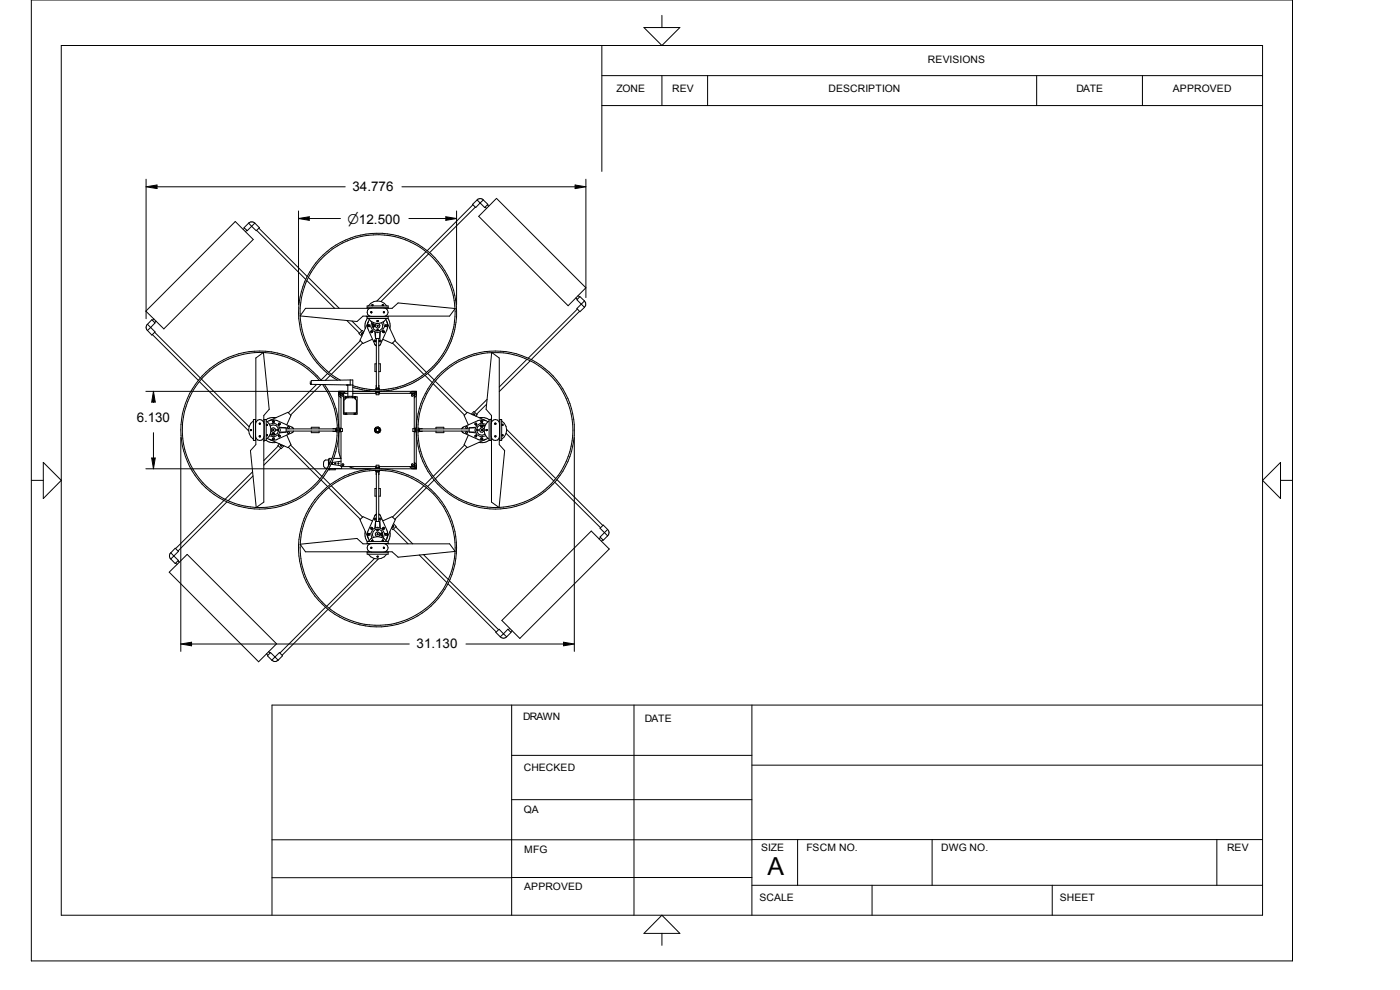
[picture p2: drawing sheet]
<svg xmlns="http://www.w3.org/2000/svg" width="297mm" height="210mm" viewBox="0 0 297 210" stroke-linecap="round" stroke-linejoin="round" font-family="sans-serif">
<g fill="none" stroke="#000" stroke-width=".21">
<path d="M6.6 0h267.6v203.8h-267.6zM13 9.7h254.8v184.4h-254.8zM127.7 16h140.1M127.7 9.7v26.7M136.6 5.8h7.6l-3.8 3.9zM140.4 3.3v2.5M140.4 16v6.4M150.1 16v6.4M219.9 16v6.4M242.4 16v6.4M31 38v29.6M31 39.6l2.3-.4v.8z"/>
<path d="M33.3 39.6h39.9M85.3 39.6h36.7M122 39.2l2.3 .4-2.3 .4zM124.3 38v25.1M127.7 22.4h140.1M49.9 47l3.8 3.8-18.9 19-3.9-3.8zM51.9 48.4l-.3 .3M52.4 48.9l-.3 .2M52.7 47.3a.9 .9 0 0 1 1.4 0M52.7 47.3l1.7 1.6 .6-.6-.9-1M52.7 47.3l-.9 1 .7 .6 1.6-1.6M54.4 48.9l10.5 10.4"/>
<path d="M54.9 48.4l10.3 10.2M63.3 44.7v19.9M63.3 46.4l2.3-.4v.7zM65.1 59.5l5.9 5.9M65.2 58.7a16.7 16.7 0 0 0 6.4 21.9M65.2 58.7a16.8 16.8 0 0 1 21.7-7.8 16.8 16.8 0 0 1 8.8 21.4 16.8 16.8 0 0 1-20.9 9.8M65.4 58.8l6.6 6.6M65.6 46.4h6.6M86.7 46.4h7.9M90.4 53.4l-10.5 10.5M90.9 53.8a16.4 16.4 0 0 0-23.6 2.1 16.4 16.4 0 0 0 3 23.5M90.9 53.8l-10.1 10.2"/>
<path d="M90.9 53.8a16.4 16.4 0 0 1 3.5 20.6 16.4 16.4 0 0 1-19.6 7.4M94.6 46l2.3 .4-2.3 .3zM96.9 44.7v19.9M100.3 43.4l-9.7 9.8M100.8 43.9l-9.7 9.7M101.2 42.4l-1 .9 .7 .7 1.6-1.6M101.2 42.4l1.6 1.6 .7-.7-1-.9M101.2 42.4l.7-.3 .6 .3M102.9 43.9l.3 .3M103.4 43.4l.3 .3M105.3 42.1l19 18.9-3.8 3.9-18.9-19zM31.3 68.8l.9-1 .7 .7-1.6 1.6"/>
<path d="M31.3 68.8l1.6 1.6-.7 .7-.9-1M31.3 68.8l-.3 .7 .3 .6M32.3 71l9.8 9.7M32.6 67.6l-.3 .3M32.8 70.5l9.7 9.7M33.1 68.1l-.3 .3M69.5 79.2l-1.4 1.4M70.1 79.6l-1.1 1.1M70.3 79.4l1.9 1.2M73.6 68l2.6 2.7M74.7 68.1l2.1 2.1M76.5 72.3l-6.8 6.7"/>
<path d="M76.9 72.8l-6.6 6.6M77 70.7l-.2-.1-.1 .1 .2 .3M77.2 70.4l-.4-.3-.6 .7 .6 .5M77.7 67.1l.2 .2M77.9 65.4v-.5h4.4v.5M77.9 67.1v.5M77.9 67.2h4.4M77.9 67.6l-.4 1v1.1M77.9 65.3h4.4M78.1 69l.2-.1 .1 .2-.1 .2-.2-.1M78.1 67.6a2.32 2.32 0 0 0 3.9 0M78.1 64.9a2.32 2.32 0 0 1 3.9 0"/>
<path d="M78.1 68.2l-1.7 4 .6 .7 2-.9M78.1 68.2l-.1 .6v.9l1.5 3.3 .3 .4M78.3 68.9l-.2 .1 .2 .3M78.3 65.4h3.1a.87 .87 0 0 1 .9 .8 .87 .87 0 0 1-.9 .9h-2.6a.88 .88 0 0 1-.9-.6 .88 .88 0 0 1 .4-1.1zM78.3 67.8l-.2 .4M78.4 65.4h-13.6l-1.1 1.6 12 1.2 1.3-1.1h1.4M78.7 66.3l.2-.2-.1 .3M78.7 66.3l.1 .1M78.7 70.3h.3M78.8 66.1l-.1 .2M78.9 68.3l-.2 1 .4 .9 1 .4 1-.4 .5-.9-.3-1M78.9 66.3l-.2 .1"/>
<path d="M79 70.3v.1M79 64.6l.1 .2h-.2zM79 70.3h-.3v.3l.3-.1M79 70.4v.1M79 69l.2-.1 .2 .2-.3 .2zM79.1 64.7l-.1 .2M79.2 68.5h.1M79.5 70.4l.2 1.4M79.7 70.5v1.3M79.7 71.8h.9M79.8 77.2h-.3v1.6h.3M79.8 71.8v10.7"/>
<path d="M80 69.9l.1-.1 .2 .2-.2 .1zM80.1 69l.1 .1-.1 .1zM80.1 69.1h.1M80.1 68l.1 .1M80.1 68l.1 .2h-.1l-.1-.1 .2-.1M80.3 71.8v10.7M80.3 77.2h.4v1.6h-.4M80.5 72.1l.3 .1v.2l-.3 .1zM80.6 70.5v1.3M80.7 70.4l-.1 1.4M81 68.5l.2 .5-.1 .7-.5 .4-.7 .1-.6-.3-.3-.6 .2 .1 .3-.3-.3-.3-.2 .1 .2-.4M81.1 64.7l.2-.1v.2z"/>
<path d="M81.3 70.2l.2 .1v.2l-.2 .1zM81.3 66.2l.2-.1v.2zM81.5 70.3h-.2v.2M81.7 65.4h1.5l1.3-1.1 12.1 1.1-1.2 1.7h-13.7M81.8 68.9v.3M81.9 67.8a2.4 2.4 0 0 1 .2 2.2l-1.4 3.1-.4 .3M82 68.2l1.9 4-.7 .7-2-.9M82.3 67.6l.4 1v1.1M82.3 67.1v.5h-4.4M83.3 72.8l6.6 6.6M83.8 72.3l6.7 6.7M90.2 79.6l1.5 1.6"/>
<path d="M90.7 79.2l1.4 1.4M111.8 76.2l-5.9 5.9M112.5 76.5l-6.6 6.6M122.2 63.2l.3 .3M122.5 65.6l-10.4 10.4M122.6 62.7l.3 .3M122.9 66l-10.2 10.3M124 63.8l-1.6 1.6 .6 .7 1-.9M124 63.8l-1-.9-.6 .7 1.6 1.6M124 63.8l.2 .5v.5l-.2 .4M9.2 98.1l3.8 3.8-3.8 3.8zM30.9 83h48.8"/>
<path d="M32.2 97.2h.7l-.3 2.2zM32.6 83l.3 2.3h-.7zM32.6 85.3v.1M32.6 91.8v5.4M38.4 92.8v45.4M42.3 80.9l10.4 10.5M42.7 80.4l10.1 10.1M53.8 89.3a2.37 2.37 0 0 0 0 3.9M54.2 89v4.4M54.2 89.9a.89 .89 0 0 1 .9-.9 .89 .89 0 0 1 .9 .9v2.6a.89 .89 0 0 1-.9 .9 .89 .89 0 0 1-.9-.9M54.3 92.9v1.4l-1.2 1.3 1.3 12.1 1.6-1.2v-13.6M54.3 89h-.5v4.4h.5"/>
<path d="M54.3 89.6v-13.7l1.6-1.1 1.2 12-1.1 1.3v1.5M55 92.5h.2v.2zM55 92.5l.2 .2M55 89.7l.2 .1v.2h-.2zM55.2 92.5v.1M56 89h.5v4.4M56 93.4h.5M56 89v4.4M56.1 93.4l-.1 .2M56.5 89.3a2.37 2.37 0 0 1 0 3.9M56.5 93.4l1 .5h1.1M56.5 90h.1"/>
<path d="M56.6 90v.1M56.6 92.4h.1M56.6 90.1h.1M56.6 92.3h.2M56.6 92.3l-.1 .1M56.7 93l.4 .2M56.8 92.3l-.3 .1M56.8 90.1h-.1M56.8 92.3l-.2-.1-.1 .2M57.1 89.2l4-1.7 .6 .6-.9 2M57.1 89.2a2.31 2.31 0 0 1 1.7 0l3.3 1.5 .2 .3M57.1 89.2l-.4 .3"/>
<path d="M57.1 90l1.1-.3 .9 .6 .4 .9-.4 1-.9 .5-1.1-.2M57.3 90.3l.6-.2 .6 .2 .5 .5 .1 .6-.3 .6-.5 .3-.1-.4-.2-.1-.3 .3v.2l-.4-.2M57.5 92.2h.1M57.8 89.4v.1M57.8 89.5l.2 .1M57.9 91.2l.1-.1 .1 .2zM57.9 92.9h.2v.3l-.3-.1zM58 91.2v.1zM58.2 89.4l-.2-.2-.2 .3M58.2 89.4l-.2 .2M58.2 93l-.2 .2M58.6 88.6h-1.1l-1 .4"/>
<path d="M58.7 91.1h.2l.2 .1-.3 .2zM59.1 94.6l-3.1 3.1M59.1 89.9l.3-.1-.1 .3M59.1 89.9l.2 .2M59.1 90h.1M59.1 89.8v.1M59.2 92.3l-.1 .3 .2 .1 .2-.2-.2-.2M59.2 92.3l.2 .1M59.2 92.3l-.1 .2M59.2 90.1h.1M59.3 94.1l-.3 .4 .6 .7 .6-.6M59.4 90.6l1.3 .2"/>
<path d="M59.4 90l-.1 .1M59.4 90.8h1.3M59.4 91.7h1.3M59.6 94.3v.3l.3-.2M59.6 95.1l-3.6 3.6M59.6 94.3h.1M60.7 91h10.6M60.7 91.4h10.6M60.7 91.7l-1.3 .1M60.7 90.8v.9M60.8 92.3l.9 2-.6 .7-4-1.8M61.1 90.5h.2l.1 .2-.1 .2-.3-.1z"/>
<path d="M61.2 94.9l6.7 6.7M61.6 94.4l6.7 6.6M62.3 91.4l-.2 .3-3.5 1.6h-.9l-.6-.1M65.8 80.9v.5l.2 .1M66 91v-.4h1.7v.4M66 91.4v.4h1.7v-.4M67.1 81.6l-5.9 5.9M67.8 80.7a16.4 16.4 0 0 0-24.2-1.3 16.4 16.4 0 0 0 .7 24.2 16.4 16.4 0 0 0 24-2.6M68.1 81.6l-6.5 6.5M68.2 80.7a16.8 16.8 0 0 0-24.5-1.8 16.8 16.8 0 0 0-.1 24.5 16.8 16.8 0 0 0 24.5-1.6M68.5 81.6a16.7 16.7 0 0 1 3 9.7M68.8 81.6a16.8 16.8 0 0 1-.7 20.2"/>
<path d="M69.7 97.6h-.7a1.1 1.1 0 0 0 0 1.7h.4M69.8 97.5h-.1v1.3M69.9 99.4v.3M69.9 98.2h.1M70 98.2l-.1 .2M70.2 98.5l2.1 .3M70.4 97.2h-.6v1.4M70.4 98.2l.2 .1-.1 .1zM70.7 91.4l.6 .1M70.7 90.9v.1M70.8 97.2h1.5M71.1 98.2l.1 .1v.1z"/>
<path d="M71.1 99.4v.3h-1.4v-.2M71.3 91.3v.3h.2M71.5 91.1h-.3v.2h.3M71.5 90.8h-.2v.3M71.5 91.3a16.6 16.6 0 0 1-3.2 9.7M71.8 98.2l.1 .1-.1 .1zM71.9 91.3h.3M71.9 91.1h.3M71.9 83.9l.4 .5M72 83.1v.6l-.1-.6h.7M72 91.1v-.2h.6v.6h-.6v-.2M72.2 90.9v.6"/>
<path d="M72.3 83.4v.6M72.3 83.4l-.4-.4v7.8h.4M72.3 84h.1M72.3 83.4h.6M72.3 83.4h.1M72.3 91.6h-.4v4.1l.4 1.5M72.3 83.4h1.5M72.3 91.5v7.5h7.5M72.3 97.8l-1.9 .3M72.3 83.4v7.5M72.5 99v.4l-2.7-.1M72.8 83l.5 .4"/>
<path d="M72.9 83.4h.1M73 84.9l.5-.5h1.6l.5 .5v2.7h-2.6zM73.1 87.8h.5M73.2 84.2l.2-.1 .1 .1M73.2 87.6l.2 .2 .1-.2M73.5 84.4h-.3l.1 .2M73.5 81.7h.3M73.7 81.7h.1M73.8 84.1v.3M73.8 84.2h-.9v3.6h2.9v-3.6h-1M74 99l1.6 .4M74.3 80.6h.5v3.5h-1v-2.4h1"/>
<path d="M74.3 80.6l-8.3 .1v.8M74.3 80.6v1.1l-8.3-.2M74.8 84.1v.3M74.8 83.4h5M75.1 87.8h.4M75.1 84.2h.4M75.1 87.6l.2 .2 .1-.2M75.1 84.4h.3v.2M79.5 91.3h.1l.2 .3M79.5 91.6h.2M79.5 90.8h.2M79.7 83v.4"/>
<path d="M79.7 90.7v.1M79.7 91.6v.2M79.7 99v.4h-48.8M79.7 99.8v.2h.3M79.7 90.8l.1 .1M79.8 91.6l.2 .1v.2M79.8 91.6h-.1M79.8 90.9l-.3 .2M79.8 81.8h.1M79.8 100v10.6M79.8 99.1h.6M79.8 83.3h.6"/>
<path d="M80 82.5h-.3v.2M80 99.8v.3h.2v-.3M80 83.1h-.2v.6h.6v-.6h-.2M80 99.3h-.2v-.6h.6v.6h-.2M80 82.7v-.4h.2v.4M80 83v.3M80 90.6v.2l-.2 .1M80 99.1v.3M80.2 90.6l.4 .2 .2 .4-.2 .5-.4 .2M80.2 90.6h-.4l-.3 .4v.4l.3 .4 .4 .1M80.2 82.5h.3v.2M80.2 83v.3"/>
<path d="M80.2 90.6v.2l.2 .1M80.2 99.1v.3M80.3 81.8l.1 .7M80.3 100v10.6M80.4 83.4h7.5M80.4 99h7.5M80.4 100l-.1 .6M80.4 90.9l.2 .2h.2M80.4 91.6l-.2 .3M80.4 91.6h.1M80.5 91.6h.1M80.5 90.8h.1"/>
<path d="M80.5 90.8l-.1 .1M80.5 90.7v.1M80.5 91.6v.2M80.5 99v.4h7.8M80.5 83v.4M80.5 99.8v.2h-.3M80.5 83h7.8M80.8 91.3h-.2l-.2 .3M86.9 99l.5 .4M87.3 83.4h.7M87.4 83l-.5 .4M87.6 83.1h.7"/>
<path d="M87.9 83.4v7.5M87.9 91.5v7.5M87.9 91.6h.4M87.9 99h.1M87.9 90.8h.4M87.9 98l.4 .5M87.9 99l.1-.6v.7M87.9 99h-.6l.7 .1M88 83.4l-.1 .6v-.6M88 99.1l.2 .3M88 91.3h.3M88 90.9v.6"/>
<path d="M88 91.1h.3M88.2 91.1v-.2h-.6v.6h.6v-.2M88.2 99.4l.1-.7v.7M88.2 99.4h-.6h.7M88.3 83.1v.6l-.1-.6-.2 .3M88.3 99.4h.1M88.3 83v7.8M88.3 91.6v7.8M88.3 83.9l-.4 .5M88.3 83v.1M88.6 91.1h.4v.2h-.4M88.6 90.8h.3v.3"/>
<path d="M88.9 90.9l10.6 .1M88.9 91.3v.3h-.3M88.9 91.4h10.6M89.5 91.4l-.6 .1M89.5 90.9v.1M91.9 81.4l6.7 6.7M92.3 80.9l6.8 6.6M92.5 91v-.4h1.6v.4M92.5 91.4v.4h1.6v-.4M98 91.4l.2 .4 3.4 1.5h.9l.6-.1M98.6 94.4l-6.7 6.6M98.8 90.6l.2-.1 .1 .3h-.2z"/>
<path d="M99.1 94.9l-6.8 6.7M99.4 92.3l-.9 2 .6 .7 4-1.8M99.5 90.8v.9M99.5 90.8h1.3M99.5 91.7h1.3M99.5 91.7l1.4 .1M100 87.8l.5-.5 .7 .7-.3 .3M100.7 88l-.2-.2-.2 .2M100.7 88l-.1 .1M100.7 88h.1M100.8 89.7l.3 .2-.1 .2-.2-.1zM100.8 90.1h.2"/>
<path d="M100.9 90.6l-1.4 .2M100.9 92.3l-.1 .1M101 92.3v.3M101 89.8v.3M101.3 91.1l.2 .1-.2 .2-.1-.1zM101.6 88.6h1.1l1.1 .4M102 89.4l.1 .1M102 89.5l.2 .1M102 93l.2-.1 .2 .1M102 93l.1 .2M102.1 90.3l.1-.1 .2 .1-.2 .2zM102.1 91.2l.1-.1 .1 .2z"/>
<path d="M102.2 91.2l.1 .1zM102.4 89.4l-.2 .2M102.4 89.4l-.2-.2-.2 .3M102.4 93l-.3 .2M102.4 93l-.2 .2M102.7 91.2l.1 .8 .4 .7 .6 .5M102.9 90.3l-.5-.2v.5h-.2l-.3-.3 .1-.2-.6 .4a1.12 1.12 0 0 0 0 1.5 1.12 1.12 0 0 0 1.5 .1M103 90l-1-.3-.9 .6-.3 .9 .3 1 .9 .5 1-.2M103.1 89.2l-4-1.7-.6 .6 .9 2M103.1 89.2a2.31 2.31 0 0 0-1.8 0l-3.1 1.4-.2 .4M103.1 89.2l.4 .3M103.1 91.1h.2v.2l-.2 .1z"/>
<path d="M103.2 85.8l-2.1 2M103.2 91.1l.1 .1M103.3 91.2l-.1 .2M103.3 84.7l-2.6 2.7M103.5 93l-.4 .2M103.8 93.4h.5M103.8 89.3l-.6 .5-.4 .7-.1 .7M103.8 93.4l-1.1 .5h-1.1M104.1 89v4.4M104.3 92.9v13.6l1.6 1.2 1.2-12.1-1.2-1.3v-1.4M104.3 89h-.5v4.4M104.3 89.6v-1.5l-1.2-1.3 1.2-12 1.6 1.1v13.7"/>
<path d="M104.3 88.8l-.2 .2M104.3 89.5a.88 .88 0 0 1 1-.5 .88 .88 0 0 1 .7 .9v2.6a.87 .87 0 0 1-.9 .9 .87 .87 0 0 1-.9-.9zM104.9 92.5l.2-.1 .1 .1-.1 .2zM105 89.7l.2 .3M105 89.7l-.1 .2 .3 .1M105.9 89h.5v4.4h-.5M106 89v4.4M106.4 89.3a2.32 2.32 0 0 1 0 3.9M106.5 90.1l.2-.1v.2zM106.5 92.3l.1-.1 .1 .2h-.2M106.5 90.2l.1 .1M107.4 91.9l10.1 10.1"/>
<path d="M107.4 91.1l10.5 10.4M121.8 92.8v45.4M271.7 98.1v7.6l-3.9-3.8zM6.6 101.9h2.6M36.2 117.3l1-1 .6 .7-1.6 1.6M36.2 117.3l1.6 1.6-.6 .6-1-.9M36.2 117.3l-.3 .6 .3 .7M37.3 119.5l.2 .2M37.8 119l.2 .3M47.5 106.2l-10.2 10.2M48.1 106.5l-10.3 10.4M53.6 100.1l-5.8 5.8"/>
<path d="M53.7 101l-5.3 5.2M68.1 101.8l1.4 1.4M68.5 101.3l1.6 1.5M69.7 103.5l6.8 6.7M70.3 103l6.6 6.7M77.5 112.7v1.1l.4 1.1M77.9 114.9h4.4v.5M77.9 117.1v.5h4.4v-.5M77.9 114.9v.5M77.9 117.1h4.4M77.9 115.3h4.4M78.1 114.9a2.37 2.37 0 0 1 3.9 0"/>
<path d="M78.1 117.6a2.37 2.37 0 0 0 3.9 0M78.1 114.2l.2 .4M78.2 113.2v.3M78.2 113.2l.2 .1-.2 .2M78.2 113.5h.1M78.2 113.2l-.1 .1M78.4 115.4h-1.4l-1.3-1.2-12 1.2 1.1 1.7h13.6M78.7 112.2h.1M78.8 115.3a.89 .89 0 0 0-.9 .9 .89 .89 0 0 0 .9 .9h2.6a.89 .89 0 0 0 .9-.9 .89 .89 0 0 0-.9-.9M78.9 114.2l-.2-1 .4-1 1-.4 1 .4 .5 1-.3 1M79 111.9v.3M79 114.6l.1 .2-.2-.1z"/>
<path d="M79 111.9l-.3 .1v.2h.3M79 114.7h.1M79 112.2h-.2M79 110.5l-2-.9-.6 .6 1.7 4M79 114.6l-.1 .2M79.2 114a1.12 1.12 0 0 1 .2-1.5 1.12 1.12 0 0 1 1.5 0l.3 .6h-.4l-.1 .2 .1 .2 .4 .1-.2 .4M79.4 118.5l-10.1 10.1M79.7 110.6v1.3M79.7 110.6h.9M79.7 110.6l-.2 1.4M79.8 100.6h.1M79.8 103.6h-.3v1.6h.3"/>
<path d="M79.8 109.1l-.3 .3-1.5 3.3v.9l.1 .6M79.9 112.4l.2-.1 .2 .1-.2 .2zM80 118h.2v.2h-.1zM80 113.4h.1M80.1 113.2l.1 .1-.1 .2zM80.1 113.3v.1M80.3 118.6l-10.5 10.4M80.3 103.6h.4v1.6h-.4M80.3 109.1l.3 .2 1.5 3.2a2.35 2.35 0 0 1-.2 2.1M80.6 110.6v1.3M80.6 110.6l.1 1.4M80.9 113.2h.2v.3h-.2z"/>
<path d="M81.2 114.7l.1 .1M81.2 110.5l2-.9 .7 .6-1.9 4M81.2 114.7h.1M81.2 114.6v.1M81.2 114.6l.1 .2M81.2 114.6l-.1 .1 .2 .1M81.3 111.9l-.1 .2 .2 .1M81.3 111.9v.3h.2M81.3 111.9h.2v.3M81.4 116.1v.2M81.4 116.1l.2 .1-.2 .1M81.4 116.1h-.1"/>
<path d="M81.5 112.2h-.1M81.6 116.1l-.2 .2M81.7 115.4h13.7l1.2 1.6-12.1 1.2-1.3-1.1h-1.5M81.7 113.3l.3 .2M81.7 113.3l.4-.1-.1 .3M81.8 113.5h.1M81.8 113.2h.1M81.8 113.2l-.1 .1M82.3 115.2l.2 .2M82.7 112.7v1.1l-.4 1.1M83.3 111.4l.2 .2-.1 .2h-.2M83.5 112.3l3.1 3.1"/>
<path d="M83.5 111.1l.5 .6-.6 .7-.3-.4M83.9 111.8l3.6 3.6M88.9 117.7l5.9 5.9M89.8 117.6l5.3 5.3M89.9 103l-6.6 6.7M90.5 103.5l-6.7 6.7M91.7 101.3l-1.5 1.5M92.1 101.8l-1.4 1.4M117.7 102.3l9.7 9.6M118.2 101.7l9.7 9.8M125.4 112.6l3.8 3.9-18.9 18.9-3.8-3.8zM127.4 114l-.3 .3"/>
<path d="M127.9 114.5l-.3 .3M128.9 112.3l.3 .7-.3 .7M128.9 112.3l-.9-.9-.7 .7 1.6 1.6M128.9 112.3l-1.6 1.6 .7 .7 .9-.9M271.7 101.9h2.5M35.9 121.4l3.8-3.8 19 19-3.8 3.8zM38.4 136.6l2.2-.4v.8zM40.6 136.6h46.2M56.5 138.7l.3 .3M57 138.2l.3 .3M69 128.8l-9.6 9.7M69.6 129.2l-9.7 9.8"/>
<path d="M95 123.8l10.3 10.3M95.3 123.2l10.4 10.4M98.8 136.6h20.7M106.1 135.1l.7 .3 .7-.3M106.8 134.5l-.9-1-.7 .7 .9 .9M106.8 134.5l.9-1 .7 .7-.9 .9M106.8 134.5l-.7 .6M106.8 134.5l.7 .6M108.1 133.3l-.2 .3M108.6 133.8l-.3 .3M119.5 136.2l2.3 .4-2.3 .4zM57.7 140l-1-.9 .7-.7 1.6 1.6"/>
<path d="M57.7 140l1.6-1.6 .6 .7-.9 .9M57.7 140a.92 .92 0 0 0 1.3 0M108.5 149.6v44.5M134.5 149.6v44.5M159.5 149.6v44.5M267.8 149.6h-210.1v44.5M57.7 178.1h101.8M108.5 169.6h51M108.5 160.2h51M159.5 162.3h108.3M159.5 178.1h108.3M169.2 178.1v9.7"/>
<path d="M197.7 178.1v9.7M258.1 178.1v9.7M57.7 186.2h50.8M108.5 186.1h51M140.4 194.1l3.8 3.9h-7.6zM140.4 198v2.5M159.5 187.8h108.3M185 187.8v6.3M223.2 187.8v6.3"/>
<circle cx="79.6" cy="72.3" r=".2"/>
<circle cx="80.1" cy="69.1" r=".5"/>
<circle cx="81.9" cy="69.1" r=".2"/>
<circle cx="53.2" cy="91.2" r=".14"/>
<circle cx="56.6" cy="90.1" r=".13"/>
<circle cx="58" cy="91.2" r=".47"/>
<circle cx="58" cy="92.1" r=".17"/>
<circle cx="61.2" cy="91.8" r=".22"/>
<circle cx="72.7" cy="83.8" r=".19"/>
<circle cx="72.7" cy="98.6" r=".2"/>
<circle cx="80.1" cy="91.2" r=".33"/>
<circle cx="87.5" cy="83.8" r=".19"/>
<circle cx="87.5" cy="98.6" r=".19"/>
<circle cx="99" cy="91.8" r=".21"/>
<circle cx="100.9" cy="92.5" r=".19"/>
<circle cx="102.2" cy="91.2" r=".48"/>
<circle cx="105.1" cy="91.2" r="16.5"/>
<circle cx="105.1" cy="91.2" r="16.8"/>
<circle cx="78.8" cy="116.2" r=".14"/>
<circle cx="79.6" cy="110.1" r=".2"/>
<circle cx="80.1" cy="113.3" r=".48"/>
<circle cx="80.1" cy="116.2" r="16.8"/>
<circle cx="80.1" cy="116.2" r="16.4"/>
<circle cx="80.6" cy="110.1" r=".22"/>
</g>
<path d="M31 39.3h2.3v.7h-2.3zM122 39.3h2.3v.7h-2.3zM63.3 46h2.3v.7h-2.3zM94.6 46h2.3v.7h-2.3zM32.2 97.2h.7v2.2h-.7zM32.2 83.1h.7v2.2h-.7zM38.4 136.3h2.2v.7h-2.2zM119.5 136.3h2.3v.7h-2.3z" fill="#000"/>
<text font-size="5.3" x="162.8" y="185.5">A</text>
<g font-size="2.8">
<text x="74.8" y="40.6">34.776</text>
<text x="73.7" y="47.4">n12.500</text>
<text x="29" y="89.5">6.130</text>
<text x="88.4" y="137.5">31.130</text>
</g>
<g font-size="2.2">
<text x="196.8" y="13.3">REVISIONS</text>
<text x="130.8" y="19.5">ZONE</text>
<text x="142.6" y="19.5">REV</text>
<text x="175.8" y="19.5">DESCRIPTION</text>
<text x="228.4" y="19.5">DATE</text>
<text x="248.8" y="19.5">APPROVED</text>
<text x="111" y="152.8">DRAWN</text>
<text x="136.8" y="153.1">DATE</text>
<text x="111.1" y="163.5">CHECKED</text>
<text x="111.1" y="172.5">QA</text>
<text x="111.2" y="181">MFG</text>
<text x="161.5" y="180.4">SIZE</text>
<text x="171.1" y="180.4">FSCM NO.</text>
<text x="199.7" y="180.4">DWG NO.</text>
<text x="260.3" y="180.4">REV</text>
<text x="111.2" y="188.8">APPROVED</text>
<text x="161.1" y="191.2">SCALE</text>
<text x="224.8" y="191.2">SHEET</text>
</g>
</svg>
